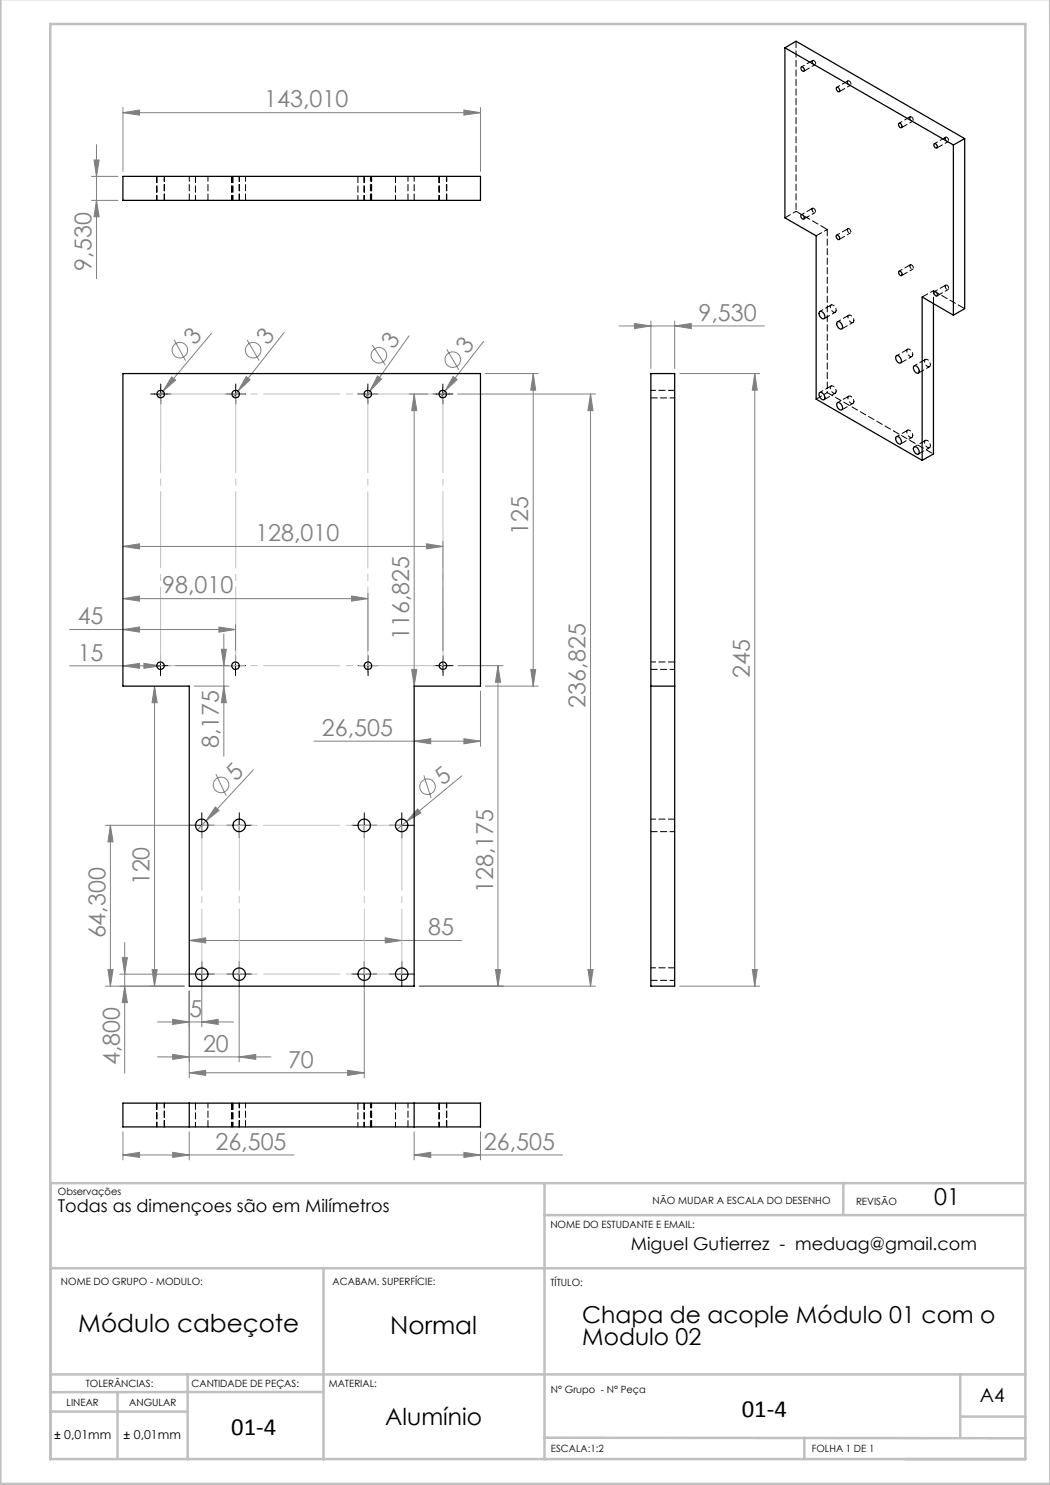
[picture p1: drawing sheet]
<svg xmlns="http://www.w3.org/2000/svg" width="210mm" height="297mm" viewBox="0 0 210 297" stroke-linecap="round" stroke-linejoin="round" font-family="sans-serif">
<g fill="none" stroke="#808080" stroke-width=".2">
<path d="M18.3 35.3h5.3M18.8 32h1l-.5 3.3zM19.3 28.9v26.8M24.6 22.5l3.3-.5v1zM24.6 21.5v12.8M24.6 22.5h71.5M92.8 22l3.3 .5-3.3 .5zM96.1 21.5v12.8M18.3 40.1h5.3M19.3 40.1l.5 3.3h-1zM32.6 78.2l-1 1.2M34.3 75.4l.8 .6-2.5 2.2z"/>
<path d="M34.8 67.9l2.3 4.2M42.3 66.7l-9.7 11.5M47.6 78.2l-.9 1.2M49.2 75.3l.8 .6-2.4 2.3zM49.4 68l2.4 4.1M56.8 66.5l-9.2 11.7M74 78.2l-.9 1.2M74.5 69l2.6 4.1M75.5 75.2l.8 .6-2.3 2.4zM81.8 67.2l-7.8 11M81.8 78.8h3.7M82.8 78.8l.6 3.3h-1.1z"/>
<path d="M82.8 78.8v58.4M89 78.2l-.9 1.2M89.4 69.8l2.4 4.2M90.6 75.3l.8 .6-2.4 2.3zM91.5 78.8h27.6M96.7 68.3l-7.7 9.9M97.1 74.7h10.5M106.6 74.7l.5 3.3h-.9zM106.6 74.7v62.5M118.1 78.8l.5 3.3h-1zM118.1 78.8v118.4M123.8 65.2h29.1"/>
<path d="M126.9 64.7l3.3 .5-3.3 .5zM130.2 64.2v9.5M134.9 65.2l3.4-.5v1zM134.9 64.2v9.5M136 74.7h15.9M151 74.7l.4 3.3h-.9zM151 74.7v122.5M24.6 119.7l3.3-.5v1zM24.6 109.3l3.3-.5v1zM24.6 119.7h49M24.6 109.3h64M70.3 119.2l3.3 .5-3.3 .5z"/>
<path d="M73.6 118.7v11.4M85.3 108.8l3.3 .5-3.3 .5zM88.6 108.3v21.8M13.9 133.2h18.2M13.9 125.9h33.2M24.6 133.2l3.3-.5v1zM24.6 125.9l3.3-.5v1zM28.8 132.7l3.3 .5-3.3 .5zM30.9 137.2l.5 3.3h-1zM30.9 137.2v60M35.1 133.1h10.7M38.8 137.2h7"/>
<path d="M43.8 125.4l3.3 .5-3.3 .5zM44.3 129.9h1l-.5 3.2zM44.8 137.2l.5 3.3h-1zM44.8 126.8v24.4M47.1 124.9v5.2M82.3 133.9h1.1l-.6 3.3zM91.6 133.1h9M96.1 138.2v11.1M97.1 137.2h10.5M99.6 133.1l.5 3.4h-1zM99.6 133.1v64.1M106.2 133.9h.9l-.5 3.3z"/>
<path d="M43.2 154.8l2 4.3M50.7 153.9l-9.5 10.3M62.8 148.2h33.3M82.8 148.2l3.3-.5v1.1zM84.8 155.1l1.4 4.5M92.4 155.2l-11.1 9.1M92.8 147.7l3.3 .5-3.3 .6zM21.1 165.1h18.2M22.1 165.1l.5 3.3h-1zM22.1 165.1v32.1M41.2 164.2l-1.7 1.8M43.1 161.4l.7 .7-2.6 2.1z"/>
<path d="M81.3 164.3l-1.9 1.6M83.5 161.8l.7 .8-2.9 1.7zM21.1 197.2h15.7M21.6 193.9h1l-.5 3.3zM24 194.8h15.3M24.4 191.5h1.1l-.6 3.3zM24.9 197.2l.6 3.3h-1.1zM24.9 188.5v26.1M30.4 193.9h1l-.5 3.3zM37.9 188.1l3.2-.5v1zM37.9 198.2v17.4M37.9 188.1h54.4"/>
<path d="M40.4 195.8v9.6M47.8 195.8v16.6M72.8 195.8v19.8M77 187.6l3.3 .5-3.3 .5zM83.9 197.2h35.2M99.1 193.9h1l-.5 3.3zM117.6 193.9h1l-.5 3.3zM136 197.2h15.9M150.5 193.9h.9l-.4 3.3zM31.5 204.4h15.2M31.5 211.4h22.7M34.5 203.9l3.4 .5-3.4 .5z"/>
<path d="M34.5 210.9l3.4 .5-3.4 .5zM37.9 214.6l3.2-.5v1zM37.9 214.6h34.9M40.4 204.4l3.2-.5v1zM47.8 211.4l3.4-.5v1zM69.5 214.1l3.3 .5-3.3 .5zM24.6 231l3.3-.5v1zM24.6 226.4v5.6M24.6 231h34.2M34.5 230.5l3.4 .5-3.4 .5zM37.9 226.4v5.6M82.8 231l3.3-.5v1z"/>
<path d="M82.8 231h29.7M82.8 226.4v5.6M92.8 230.5l3.3 .5-3.3 .5zM96.1 226.4v5.6"/>
<circle cx="36" cy="70" r="1.56"/>
<circle cx="50.6" cy="70.1" r="1.55"/>
<circle cx="75.8" cy="71" r="1.55"/>
<circle cx="90.5" cy="71.9" r="1.56"/>
<circle cx="44.2" cy="157" r="1.55"/>
<circle cx="85.5" cy="157.3" r="1.56"/>
</g>
<g fill="none" stroke="#000" stroke-width=".2" stroke-dasharray="15.2 1.3 1.3 1.3">
<path d="M30.9 78.8h-.8M32.2 77.5v-.7M33.4 78.8h.7M45.9 78.8h-.8M47.1 77.5v-.7M48.4 78.8h.8M72.3 78.8h-.7M73.6 77.5v-.7M74.8 78.8h.8M87.3 78.8h-.7M88.6 77.5v-.7M89.8 78.8h.8"/>
<path d="M32.2 80v.8M47.1 80v.8M73.6 80v.8M88.6 80v.8M30.9 133.1h-.8M32.1 131.9v-.8M32.1 134.4v.7M33.4 133.1h.7M45.9 133.1h-.8M47.1 131.9v-.8M47.1 134.4v.7M48.4 133.1h.7"/>
<path d="M72.4 133.1h-.8M73.6 131.9v-.8M73.6 134.4v.7M74.9 133.1h.7M87.4 133.1h-.8M88.6 131.9v-.8M88.6 134.4v.7M89.9 133.1h.7M39.1 165.1h-1.2M40.4 163.8v-1.2M40.4 166.3v1.3M41.6 165.1h1.3"/>
<path d="M46.6 165.1h-1.2M47.9 163.8v-1.2M47.9 166.3v1.3M49.1 165.1h1.3M71.6 165.1h-1.2M72.9 163.8v-1.2M72.9 166.3v1.3M74.1 165.1h1.3M79.1 165.1h-1.2M80.4 163.8v-1.2M80.4 166.3v1.3M81.6 165.1h1.3"/>
<path d="M39.1 194.8h-1.2M40.4 193.6v-1.3M40.4 196.1v1.2M41.6 194.8h1.3M46.6 194.8h-1.2M47.9 193.6v-1.3M47.9 196.1v1.2M49.1 194.8h1.3M71.6 194.8h-1.2M72.9 193.6v-1.3M72.9 196.1v1.2M74.1 194.8h1.3"/>
<path d="M79.1 194.8h-1.2M80.4 193.6v-1.3M80.4 196.1v1.2M81.6 194.8h1.3"/>
</g>
<g fill="none" stroke="#000" stroke-width=".2">
<path d="M30.9 78.8h2.5M32.1 77.6v2.5M45.9 78.8h2.5M47.1 77.6v2.5M72.3 78.8h2.5M73.6 77.6v2.5M87.3 78.8h2.5M88.5 77.6v2.5M30.8 133.1h2.5M32.1 131.9v2.5M45.8 133.1h2.5M47.1 131.9v2.5"/>
<path d="M72.4 133.1h2.5M73.6 131.9v2.5M87.3 133.1h2.6M88.6 131.9v2.5M39.1 165.1h2.5M40.4 163.8v2.5M46.6 165.1h2.5M47.8 163.8v2.5M71.6 165.1h2.5M72.8 163.8v2.5M79.1 165.1h2.5M80.3 163.8v2.5"/>
<path d="M39.1 194.8h2.5M40.4 193.6v2.5M46.6 194.8h2.5M47.8 193.6v2.5M71.6 194.8h2.5M72.8 193.6v2.5M79.1 194.8h2.5M80.3 193.6v2.5"/>
</g>
<path d="M32.2 78.8h56.4" fill="none" stroke="#c0c0c0" stroke-width=".2" stroke-dasharray="15.2 1.3 1.3 1.3" stroke-dashoffset="-1.5"/>
<path d="M47.1 78.8v54.3M73.6 78.8v54.3M88.6 78.8v54.3M32.1 133.1l.1-54.3" fill="none" stroke="#c0c0c0" stroke-width=".2" stroke-dasharray="15.2 1.3 1.3 1.3" stroke-dashoffset="-.5"/>
<path d="M88.6 133.1h-56.5" fill="none" stroke="#c0c0c0" stroke-width=".2" stroke-dasharray="15.2 1.3 1.3 1.3" stroke-dashoffset="-1.6"/>
<path d="M40.4 165.1h40M80.4 194.8h-40" fill="none" stroke="#c0c0c0" stroke-width=".2" stroke-dasharray="15.2 1.3 1.3 1.3" stroke-dashoffset="6.7"/>
<path d="M47.9 165.1v29.7M72.9 165.1v29.7M80.4 165.1v29.7M40.4 194.8v-29.7" fill="none" stroke="#c0c0c0" stroke-width=".2" stroke-dasharray="15.2 1.3 1.3 1.3" stroke-dashoffset="2.3"/>
<g fill="none" stroke="#c0c0c0" stroke-width=".5">
<path d="M.1 -.1v296.9h209.9v-296.9M10.1 4.8h195v287h-195zM108.9 236.6v55.3M168.7 236.6v6.3M205.1 236.6h-195v55.3M10.1 253.6h195M64.7 253.6v38.3M108.9 243h96.2M10.4 274.9h194.7M23.5 278.4v13.3M37.3 278.4h27.3M37.5 278.4h-27.5"/>
<path d="M37.5 274.9v17M192.1 274.8v12.7M10.2 282.3h27.3M108.9 287.5l96.2 .2M160.9 287.5v4.3M192.1 283.3h13"/>
</g>
<g fill="#808080">
<path d="M83.5 161.8l.7 .8-2.9 1.7z"/>
<path d="M43.1 161.4l.7 .7-2.6 2.1z"/>
<path d="M34.3 75.4l.8 .6-2.5 2.2z"/>
<path d="M49.2 75.3l.8 .6-2.4 2.3z"/>
<path d="M90.6 75.3l.8 .6-2.4 2.3z"/>
<path d="M75.5 75.2l.8 .6-2.3 2.4z"/>
<path d="M40.4 204.4l3.2-.5v1zM34.5 203.9l3.4 .5-3.4 .5zM47.8 211.4l3.4-.5v1zM34.5 210.9l3.4 .5-3.4 .5zM77 187.6l3.3 .5-3.3 .5zM37.9 188.1l3.2-.5v1z"/>
<path d="M37.9 214.6l3.2-.5v1zM69.5 214.1l3.3 .5-3.3 .5z"/>
<path d="M21.6 193.9h1l-.5 3.3zM22.1 165.1l.5 3.3h-1z"/>
<path d="M24.4 191.5h1.1l-.6 3.3zM24.9 197.2l.6 3.3h-1.1z"/>
<path d="M134.9 65.2l3.4-.5v1zM126.9 64.7l3.3 .5-3.3 .5zM34.5 230.5l3.4 .5-3.4 .5zM24.6 231l3.3-.5v1zM92.8 22l3.3 .5-3.3 .5zM24.6 22.5l3.3-.5v1z"/>
<path d="M82.8 148.2l3.3-.5v1.1zM92.8 147.7l3.3 .5-3.3 .6zM82.8 231l3.3-.5v1zM92.8 230.5l3.3 .5-3.3 .5z"/>
<path d="M28.8 132.7l3.3 .5-3.3 .5zM24.6 133.2l3.3-.5v1zM43.8 125.4l3.3 .5-3.3 .5zM24.6 125.9l3.3-.5v1zM70.3 119.2l3.3 .5-3.3 .5zM24.6 119.7l3.3-.5v1zM85.3 108.8l3.3 .5-3.3 .5zM24.6 109.3l3.3-.5v1z"/>
<path d="M82.3 133.9h1.1l-.6 3.3zM82.8 78.8l.6 3.3h-1.1zM19.3 40.1l.5 3.3h-1zM18.8 32h1l-.5 3.3z"/>
<path d="M106.2 133.9h.9l-.5 3.3zM106.6 74.7l.5 3.3h-.9z"/>
<path d="M30.9 137.2l.5 3.3h-1zM30.4 193.9h1l-.5 3.3zM99.6 133.1l.5 3.4h-1zM99.1 193.9h1l-.5 3.3zM118.1 78.8l.5 3.3h-1zM117.6 193.9h1l-.5 3.3zM44.3 129.9h1l-.5 3.2zM44.8 137.2l.5 3.3h-1zM151 74.7l.4 3.3h-.9zM150.5 193.9h.9l-.4 3.3z"/>
</g>
<g fill="none" stroke="#000" stroke-width=".25">
<path d="M157 9.6l33.7 19.4M157 9.6v34l6.2 3.6v32.6l21.2 12.3M157 9.6l2.2-1.3 33.7 19.4M160.3 13.4a.54 .54 0 0 1 .5 .3 .54 .54 0 0 1-.1 .6 .6 .6 0 0 1-.4-.9zM167.3 17.5a.5 .5 0 0 1 .5 .3 .5 .5 0 0 1-.1 .6l-.4-.4zM24.6 35.3h71.5v4.8h-71.5zM179.7 24.7a.5 .5 0 0 1 .6 .2 .5 .5 0 0 1-.1 .6l-.5-.4zM186.8 28.8a.5 .5 0 0 1 .6 .2 .5 .5 0 0 1-.1 .6l-.4-.2-.1-.3zM190.7 29v34M192.9 27.7v34l-2.2 1.3M192.9 27.7l-2.2 1.3M160.2 43a.5 .5 0 0 1 .6 .2 .5 .5 0 0 1-.1 .6l-.5-.4z"/>
<path d="M167.3 47.1a.5 .5 0 0 1 .5 .2 .5 .5 0 0 1-.1 .6l-.3-.2-.2-.4zM179.8 54.2a.55 .55 0 0 1 .5 .4 .55 .55 0 0 1-.1 .5 .6 .6 0 0 1-.4-.9zM186.8 58.4a.5 .5 0 0 1 .6 .2 .5 .5 0 0 1-.1 .6l-.5-.4zM24.6 74.7h71.5v62.5h-13.3v60h-44.9v-60h-13.3zM130.2 74.7h4.7v122.5h-4.7zM163.9 78.6a.88 .88 0 0 1 .9 .3 .88 .88 0 0 1 0 1 1 1 0 0 1-.9-1.3zM164 62.3a.97 .97 0 0 1 .8 1.4 .95 .95 0 0 1-.8-1.4zM167.4 64.4a.88 .88 0 0 1 .9 .4 .88 .88 0 0 1 0 1 1.03 1.03 0 0 1-.9-1.4zM179.2 71.2a.76 .76 0 0 1 1.1 .8 .44 .44 0 0 1-.2 .6 .44 .44 0 0 1-.6-.2l-.4-.7zM182.8 73.2a.91 .91 0 0 1 .9 .4 .91 .91 0 0 1 .1 .9 .91 .91 0 0 1-.9-.3 .91 .91 0 0 1-.1-1zM186.7 60.7v30.1l-2.3 1.3M190.7 63l-6.3-3.6v32.7"/>
<path d="M167.4 80.6a.88 .88 0 0 1 .9 .4 .88 .88 0 0 1 0 1 1 1 0 0 1-.9-1.4zM179.3 87.3a.97 .97 0 0 1 .8 1.5 .97 .97 0 0 1-.8-1.5zM182.8 89.4a.92 .92 0 0 1 .9 .4 .92 .92 0 0 1 .1 1 .92 .92 0 0 1-1-.4 .92 .92 0 0 1 0-1zM130.2 137.2h4.7M24.6 220.6h71.5v4.8h-71.5zM37.9 220.6v4.8M82.8 220.6v4.8"/>
<circle cx="32.1" cy="78.8" r=".76"/>
<circle cx="47.1" cy="78.8" r=".76"/>
<circle cx="73.5" cy="78.8" r=".76"/>
<circle cx="88.5" cy="78.8" r=".76"/>
<circle cx="32.1" cy="133.1" r=".76"/>
<circle cx="47.1" cy="133.1" r=".76"/>
<circle cx="73.6" cy="133.1" r=".76"/>
<circle cx="88.6" cy="133.1" r=".76"/>
<circle cx="40.3" cy="165.1" r="1.25"/>
<circle cx="47.8" cy="165.1" r="1.24"/>
<circle cx="72.8" cy="165.1" r="1.24"/>
<circle cx="80.3" cy="165.1" r="1.25"/>
<circle cx="40.3" cy="194.8" r="1.25"/>
<circle cx="47.9" cy="194.8" r="1.26"/>
<circle cx="72.8" cy="194.8" r="1.26"/>
<circle cx="80.3" cy="194.8" r="1.25"/>
</g>
<g fill="none" stroke="#000" stroke-width=".2" stroke-dasharray="1.3 .6">
<path d="M159.2 8.3v34M160.8 14.2l2.2-1.3M162.4 12.3l.1-.1a.5 .5 0 0 1 .5 .1 .5 .5 0 0 1 .1 .6h-.4l-.3-.6M162.5 12.1l-2.2 1.3M167.9 18.3l2.2-1.3M169.5 16.4v-.1a.46 .46 0 0 1 .6 .2 .46 .46 0 0 1-.2 .6l-.2-.2-.2-.5M169.6 16.2l-2.2 1.3M31.3 35.3v4.8M31.4 35.3v4.8M39.1 35.3v4.8M46.4 35.3v4.8M46.6 35.3v4.8"/>
<path d="M71.6 35.3v4.8M72.8 35.3v4.8M79.1 35.3v4.8M87.8 35.3v4.8M180.3 25.5l2.3-1.3M182 23.6v-.1a.49 .49 0 0 1 .5 .1 .49 .49 0 0 1 0 .6l-.4-.1-.1-.5M182 23.4l-2.2 1.3M187.4 29.6l2.2-1.3M189 27.7l.1-.2a.5 .5 0 0 1 .5 .2 .5 .5 0 0 1 .1 .6h-.4l-.3-.6M189.1 27.4l-2.2 1.3M32.8 40.1v-4.8M32.9 40.1v-4.8"/>
<path d="M37.9 40.1v-4.8M41.6 40.1v-4.8M47.8 40.1v-4.8M47.9 40.1v-4.8M49.1 40.1v-4.8M74.1 40.1v-4.8M74.3 40.1v-4.8M81.6 40.1v-4.8M82.8 40.1v-4.8M89.3 40.1v-4.8M89.4 40.1v-4.8M157 43.6l2.2-1.3"/>
<path d="M159.2 42.3l6.3 3.6M160.8 43.8l2.2-1.3M162.4 41.9v-.1a.44 .44 0 0 1 .6 .1 .44 .44 0 0 1-.2 .6l-.3-.3-.1-.3M162.5 41.7l-2.2 1.3M163.2 47.2l2.3-1.3M165.5 45.9v32.6M167.8 47.9l2.3-1.3M169.5 46v-.2a.46 .46 0 0 1 .6 .2 .46 .46 0 0 1-.2 .6l-.2-.1-.2-.5M169.6 45.8l-2.3 1.2M180.3 55.1l2.3-1.3M182 53.2v-.1a.5 .5 0 0 1 .6 .1 .5 .5 0 0 1 0 .6h-.3l-.3-.6M182.1 52.9l-2.3 1.4"/>
<path d="M184.4 59.4l2.3-1.3M186.7 58.1l6.2 3.6M187.4 59.2l2.3-1.3M189.1 57.3v-.2a.46 .46 0 0 1 .6 .2 .46 .46 0 0 1-.2 .6l-.4-.3v-.3M189.1 57l-2.2 1.3M130.2 79.6h4.7M134.9 78.1h-4.7M163.2 79.8l2.3-1.3M164.8 63.7l2.3-1.3M164.8 79.9l2.3-1.3M165.5 78.5l21.2 12.3M166.2 61l-2.2 1.3"/>
<path d="M166.2 77.2l-2.2 1.3M167.2 62.1l-.1 .3a.88 .88 0 0 1-.9-.4 .88 .88 0 0 1 .1-1 .97 .97 0 0 1 .9 1.1M167.2 78.2l-.1 .4a.88 .88 0 0 1-.9-.4 .88 .88 0 0 1 .1-1 .97 .97 0 0 1 .9 1M168.3 65.8l2.3-1.3M169.8 63l-2.3 1.3M169.8 79.2l-2.3 1.3M170.8 64.1l-.1 .3a.88 .88 0 0 1-.9-.4 .88 .88 0 0 1 0-1 1.02 1.02 0 0 1 1 1.1M180.1 72.6l2.3-1.3M181.5 69.8l-2.2 1.4M182.6 70.9l-.1 .3a.9 .9 0 0 1-1-.4 .9 .9 0 0 1 .1-1 1.09 1.09 0 0 1 1 1.1M183.7 74.6l2.2-1.3M185.1 71.9l-2.3 1.3"/>
<path d="M186.1 73l-.1 .3a.91 .91 0 0 1-.9-.4 .91 .91 0 0 1-.1-.9 .76 .76 0 0 1 1.1 .7v.3M186.7 60.7v-2.6M168.3 82l2.3-1.3M170.8 80.3l-.1 .3a.88 .88 0 0 1-.9-.4 .88 .88 0 0 1 0-1 1.02 1.02 0 0 1 1 1.1M180.1 88.8l2.3-1.3M181.5 86l-2.2 1.3M182.6 87.1l-.1 .3a.9 .9 0 0 1-1-.4 .9 .9 0 0 1 .1-1 1.09 1.09 0 0 1 1 1.1M183.7 90.8l2.2-1.3M185.1 88.1l-2.3 1.3M186.1 89.1l-.1 .4a.91 .91 0 0 1-.9-.4 .91 .91 0 0 1-.1-.9 .76 .76 0 0 1 1.1 .7v.2M130.2 133.9h4.7M134.9 132.4h-4.7"/>
<path d="M130.2 166.3h4.7M134.9 163.8h-4.7M130.2 196.1h4.7M134.9 193.6h-4.7M31.3 220.6v4.8M31.4 220.6v4.8M32.8 225.4v-4.8M32.9 225.4v-4.8M39.1 220.6v4.8M41.6 225.4v-4.8M46.4 220.6v4.8M46.6 220.6v4.8"/>
<path d="M47.8 225.4v-4.8M47.9 225.4v-4.8M49.1 225.4v-4.8M71.6 220.6v4.8M72.8 220.6v4.8M74.1 225.4v-4.8M74.3 225.4v-4.8M79.1 220.6v4.8M81.6 225.4v-4.8M87.8 220.6v4.8M89.3 225.4v-4.8M89.4 225.4v-4.8"/>
</g>
<g font-size="4.9">
<text x="15.7" y="266.5">Módulo cabeçote</text>
<text x="78.1" y="266.8">Normal</text>
<text x="46.2" y="287">01-4</text>
<text x="148.4" y="283.5">01-4</text>
</g>
<g font-size="4.7" fill="#808080">
<text x="52.9" y="21.5">143,010</text>
<text x="18.3" y="54.1" transform="rotate(-90 18.3 54.1)">9,530</text>
<text x="139.7" y="64.2">9,530</text>
<text x="38.9" y="69.2" transform="rotate(-50 38.9 69.2)">3</text>
<text x="53.6" y="69.1" transform="rotate(-52 53.6 69.1)">3</text>
<text x="78.7" y="70" transform="rotate(-55 78.7 70)">3</text>
<text x="93.5" y="71" transform="rotate(-52 93.5 71)">3</text>
<text x="105.6" y="107" transform="rotate(-90 105.6 107)">125</text>
<text x="51.1" y="108.2">128,010</text>
<text x="32.4" y="118.7">98,010</text>
<text x="15.5" y="124.9">45</text>
<text x="81.8" y="128.1" transform="rotate(-90 81.8 128.1)">116,825</text>
<text x="15.5" y="132.1">15</text>
<text x="150" y="135.7" transform="rotate(-90 150 135.7)">245</text>
<text x="117.1" y="141.5" transform="rotate(-90 117.1 141.5)">236,825</text>
<text x="43.8" y="149.6" transform="rotate(-90 43.8 149.6)">8,175</text>
<text x="64.4" y="147.2">26,505</text>
<text x="47.2" y="156.3" transform="rotate(-47 47.2 156.3)">5</text>
<text x="88.6" y="157.1" transform="rotate(-39 88.6 157.1)">5</text>
<text x="29.9" y="177.1" transform="rotate(-90 29.9 177.1)">120</text>
<text x="98.6" y="178.7" transform="rotate(-90 98.6 178.7)">128,175</text>
<text x="21.1" y="187.7" transform="rotate(-90 21.1 187.7)">64,300</text>
<text x="85.6" y="187.1">85</text>
<text x="37.9" y="203.4">5</text>
<text x="24" y="213" transform="rotate(-90 24 213)">4,800</text>
<text x="40.6" y="210.4">20</text>
<text x="57.6" y="213.5">70</text>
<text x="43.1" y="230">26,505</text>
<text x="96.8" y="230">26,505</text>
</g>
<g font-size="4.7">
<text x="186.8" y="240.9">01</text>
<text x="116.5" y="264.5">Chapa de acople Módulo 01 com o</text>
<text x="116.5" y="269.1">Modulo 02</text>
<text x="77.1" y="285">Alumínio</text>
</g>
<text font-size="3.9" x="196" y="280.4">A4</text>
<g font-size="3.5">
<text x="11.6" y="242.4">Todas as dimençoes são em Milímetros</text>
<text x="126.2" y="250.1">Miguel Gutierrez - meduag@gmail.com</text>
</g>
<g font-size="2.5">
<text x="10.8" y="287.8">± 0,01mm</text>
<text x="24.7" y="287.8">± 0,01mm</text>
</g>
<g font-size="2">
<text x="11.6" y="239.1">Observações</text>
<text x="110.1" y="245.5">NOME DO ESTUDANTE E EMAIL:</text>
<text x="130.5" y="240.8">NÃO MUDAR A ESCALA DO DESENHO</text>
<text x="171.2" y="241">REVISÃO</text>
<text x="12.2" y="256.9">NOME DO GRUPO - MODULO:</text>
<text x="66.5" y="256.9">ACABAM. SUPERFÍCIE:</text>
<text x="110.1" y="257.1">TÍTULO:</text>
<text x="13.3" y="281.2">LINEAR</text>
<text x="17.1" y="277.4">TOLERÂNCIAS:</text>
<text x="25.8" y="281.2">ANGULAR</text>
<text x="38.3" y="277.4">CANTIDADE DE PEÇAS:</text>
<text x="65.8" y="277.4">MATERIAL:</text>
<text x="110.2" y="278.5">N° Grupo - N° Peça</text>
<text x="110.2" y="290.5">ESCALA:1:2</text>
<text x="162.4" y="290.4">FOLHA 1 DE 1</text>
</g>
</svg>
